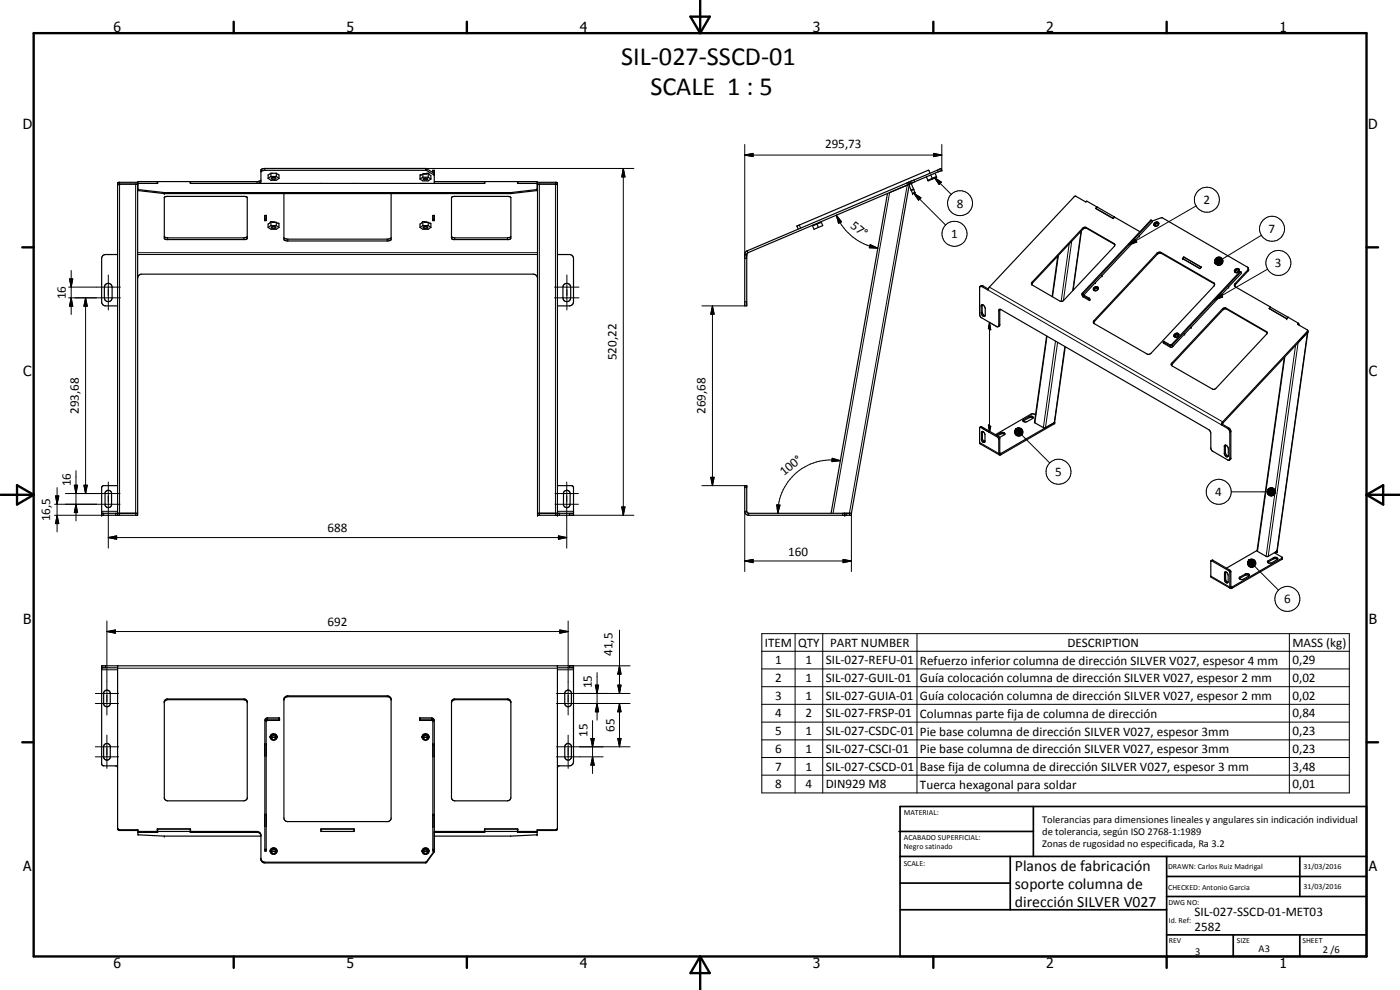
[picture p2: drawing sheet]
<svg xmlns="http://www.w3.org/2000/svg" width="420mm" height="297mm" viewBox="0 0 420 297" stroke-linecap="round" stroke-linejoin="round" font-family="sans-serif">
<g fill="none" stroke="#000" stroke-width=".35">
<path d="M35.8 55.2l-.5 .3 .2-.2M40.8 55.2l.5 .3v99.1h-10.8v-8.5l.4-.4h4.4M41.4 54.7h-5.7l-.4 .2v99.7M41.4 55.2h-5.7M41.4 55h5.9v-.5h9.8v.5h88.4v-.5h9.8v.5h5.9M41.4 56.7l.2 .2 7.7 .9h104l7.9-1M47.2 55v-.5h-5.8v2.5l7.9 1.1h104l7.9-1v-2.6h-5.8v.5M47.2 54.8h.1M49.3 59.2l.8-.3 23.9 .2 .2 .1v12.4l-.6 .3-24.1-.1-.2-.2zM57.1 54.8h.1M78.3 54l-.9 .5h-20.2v.5M78.3 51.5l.9-.4h48.6l2.5 1.4"/>
<path d="M80.5 53.5l.8 .6h1.6l.8-.6M81.1 52.1l-.6 .4v1M81.3 52v1M81.3 53h1.6M81.3 53l-.8 .5M81.4 53.5l.6-.2 .8 .2a.81 .81 0 0 1-1.4 .1zM81.7 52h1.2M82.9 52l.6 .4M82.9 52v1M82.9 53l.8 .5M83.7 52.5v1M85.2 58.1v13.7l.3 .3 .9 .2h29.8l.9-.2 .3-.2v-13.8"/>
<path d="M126.1 53.7l.8 .6h1.6l.8-.6M126.9 52.2l-.6 .4v-.2l-.2 .1v1.2M126.9 52.2v1M126.9 53.2h1.6M126.9 53.2l-.8 .5M127.1 53.6a.95 .95 0 0 1 1.2 .1l-.9 .3zM128.1 52.1l-.9 .1M128.5 52h-.4v.2h-1.2M128.5 52l.8 .7v1M128.5 52v1.2M128.5 53.2l.8 .5M129.9 51.7v-.6h.4v3.9"/>
<path d="M130.3 54.5h15.1v.5M130.3 52l-2.6-1.5h-48.2l-1.2 .4v3.6l-.2 .4-1 .1M135.6 59.1l.7-.2h16.2l.7 .2 .1 12.5-.6 .3h-16.7l-.4-.2zM145.4 54.8h.1M155.3 54.8h.1M161.2 55.2h5.7M161.2 54.7h5.7l.4 .2v99.7M161.7 55.2l-.4 .3v99.1h10.8v-8.5l-.4-.4h-4.4M166.9 55.2l.3 .2M167 55.3l.3 .2M266.3 58l-16.9 96M272.7 54.7l.3 .5-17.5 98.8"/>
<path d="M272.7 54.7l-48.5 20.6-.5 .4-.2 .7M272.9 55.7l.6 1.4M273.2 54.5l-.5 .2M273.2 54.5l.3 .5M273.5 55l-49 20.8-.4 .6M273.5 55l1.1 2.8-.7 .3-.4-.9M273.5 57.1v.1M278 53.1l.5 1M279.1 51.9l-.3-.8h-.3l-39.3 16.7M279.3 52.5l.5 1M279.8 53.5l-1.3 .6M279.8 53.5l.1 .2"/>
<path d="M279.9 53.7l-1.4 .6v-.2M280.6 52l.4 1M281 53l-1.2 .5M281 53l.1 .2-1.2 .5M282.4 50.6l-9.2 3.9M282.4 50.5l.1 .7-9 3.8M282.4 50.5v.1M35.3 76.4h-3.9l-.5 .2-.4 .7v13.5l.4 .7 .5 .2 3.9 .1M49.3 71l1 .4h22.9l1-.4M79.4 64.6h.5v1.6h-.5zM79.4 65.7h.1M79.5 66h.4"/>
<path d="M79.9 65.7h.1M80.5 68.2l.8 .6h1.6l.8-.6M81.3 66.5l1.6 .2M81.3 66.5l-.8 .7v1M81.3 66.5v1.2M81.3 67.7h1.6M81.3 67.7l-.8 .5M81.4 68.2l.6-.2 .8 .2a.81 .81 0 0 1-1.4 .1zM82.4 66.7h.2M82.9 66.7l.8 .4v1.1M82.9 66.7v1M82.9 67.7l.8 .5"/>
<path d="M85.2 71.3l.1 .2 .8 .3h30.4l.9-.4M126.1 68.2l.8 .6h1.6l.8-.6M126.9 66.5l1.6 .2M126.9 66.5l-.8 .7v1M126.9 66.5v1.2M126.9 67.7h1.6M126.9 67.7l-.8 .5M127 68.2l.8-.2 .5 .3a1.02 1.02 0 0 1-1.3 0zM128 66.7h.2M128.5 66.7l.8 .4v1.1M128.5 66.7v1M128.5 67.7l.8 .5"/>
<path d="M129.9 64.6h.4v1.6h-.4zM129.9 66h.4M135.5 71l1 .4h15.8l1-.4M167.3 76.4h3.8l.8 .4 .2 .8-.1 13.5-.6 .6-.5 .1h-3.6M223.5 76.4v15.4h.6v-15.4M223.5 76.4h.6M239.2 67.8v.1M239.2 67.9l.4 .8M245.2 67.2l-1 .4-.1-.1M245.2 67.2l.4 1M246 66.7l.2 .1-1 .4M246.4 66.5l.5 1.2-2.6 1.1-.5-1.2"/>
<path d="M317.4 76.9l-1.6 12.1M324.6 69.3l-2.5 17.8M324.9 68.5l1.1-.3 8.3 4.9 .3 .3-.1 .4-15.3 16.4-.9 .2-8.5-4.9-.3-.3 .1-.4zM325.8 60.6h.1M325.8 60.6l-3-1.8-.4 .2-25.5 27.1-.3 .6M325.9 60.6l.2-.3 16 9.2M328.9 62.5l5.2 3M328.9 62.5v.1M329.2 62.1h.1M329.2 62.1l-.4 .4 5.3 3.1M329.3 62.1l-.4 .4M334.1 65.5v.1"/>
<path d="M334.5 65.1v.1M334.5 65.1l-.4 .4M334.5 65.2l-.4 .4M334.6 73.4l-8.5-4.9h-.7l-15.6 16.5-.1 .5M340 72.8l-11.3 12M340 72.8h.1M342 70.7l-2 2.1M345.6 66.2l-20.6 22 .1 .2 1.8 1.1 .3 .5-.2 .2M345.6 66.2h.1M345.6 66.2l-.3-.1-20.5 21.9-.1 .4 .2 .2 1.9 1.2M345.7 66.2l.2 .3-4 4.2M345.8 66.3l3-1 25.7 14.9v.7l-3.8 4.2-.2 .8 10.8 6.2"/>
<path d="M347.2 67.7l-.1 .1M347.2 67.8l-.4 .1M347.4 67.7h-.2M347.4 67.7l.4-.5a.69 .69 0 0 0-1-.5 .69 .69 0 0 0-.2 1.1l.2 .1M347.4 67.7l-.2 .1M347.6 67.5l-.1-.3-.5-.1-.3 .5 .2 .3M347.8 67.1a.83 .83 0 0 0-.9-.1 .83 .83 0 0 0-.5 .7M355.2 77.1l5.3 3.1M355.2 77.1l-.3 .5 5.2 3M355.2 77.1l.1 .1M31.8 85.3a1.16 1.16 0 0 1 1.8 .8v3.3a1.16 1.16 0 0 1-1.1 1.1 1.16 1.16 0 0 1-1.2-1.1v-3.3zM41.3 83.5l.3-.8 .9-.4h117.6l.8 .2 .4 1"/>
<path d="M169.4 85.3a1.19 1.19 0 0 1 1.9 .8v3.3a1.16 1.16 0 0 1-1.2 1.1 1.16 1.16 0 0 1-1.2-1.1v-3.3zM294.2 85.9l.8-.1 1.6 .9M294.2 85.9l2.3 1.1 .1-.3M294.2 85.9l-.2 .4v8l.3 .9 5.2 2.8 .3-.4v-4.5l.3-.3M294.6 91.4l.6 .2 .4 .8 .1 2.1a.59 .59 0 0 1-.7 .4 .59 .59 0 0 1-.5-.7v-2.5zM294.8 91.4v2.6l.8 .8M300.1 92.8l62.6 36.1 .7 1.1v4.5l.2 .5 5.2 3.1 .3-.3v-8.3l-.6-.9-1.9-1.1M300.1 92.8l-.1 4.7-.5 .5M324.7 88.4l.3 .6 2 1.2M326.8 89.8h.1M326.8 89.8l.2 .4M328.7 84.8l-3.4 3.7"/>
<path d="M328.7 84.8h.1M329.3 87l-.6 .2M329.4 86.9l-.4 .3M329.4 86.9l.1-.1a.69 .69 0 0 0-.5-.9 .69 .69 0 0 0-.8 .6v.5l.5 .2M329.5 86.9a.44 .44 0 0 0-.7-.4 .44 .44 0 0 0-.1 .7M329.6 86.4a.87 .87 0 0 0-1.4 .7M360.1 80.6h.1M360.5 80.2l-.4 .4M364.5 85.3l-15.9-9.3h-.9l-19.3 20.5-.1 .5M364.5 85.3l-.2-.4-15.9-9.2h-.7l-.5 .3-19 20.3 .1 .7M364.5 85.3l-.2 .6-19.3 20.4h-.6l-16.1-9.3M366.9 92.7l.5-.3 .5 .1 12.2 7 .2 .3-.1 .4-15.3 16.3-.9 .3-12.3-7-.2-.6z"/>
<path d="M368.7 86.1v.1M371.4 81.7a.39 .39 0 0 0 .3-.5 .39 .39 0 0 0-.6-.2l-.3 .4a.6 .6 0 0 0 .9 .2 .6 .6 0 0 0 .1-.9 .6 .6 0 0 0-.9 0l-.3 .2a.59 .59 0 0 0 0 .8 .59 .59 0 0 0 .8 0M371.7 81.5l-.5 .3M371.9 80.9a.88 .88 0 0 0-1.4 .7M372.4 81.6l-20.6 21.9-.7 .3-2-1.1M372.4 81.6h.1M372.4 81.6l.2 .4-17.1 18.2M372.4 81.6l-.3-.2-20.6 22.1-2.1-1.1M374.6 80.3v.9l-3.8 4.1-.2 .6M380.3 99.8l-12.3-7.1h-.6l-15.7 16.6-.1 .4M380.9 92.6l5.3 3M380.9 92.6h.1"/>
<path d="M381.3 92.1l-.4 .5M381.3 92.1v.1M381.3 92.2l5.2 3M381.3 92.2l-.4 .4M386.2 95.6l.4-.4 3.1 1.8M386.5 95.2h.1M386.5 95.2l-.3 .4M389.7 97l-.2 .3 2.8 1.7 .3 .5-.1 .2-25.7 27.6M389.7 97l.3 .6M389.8 97.2l-.2 .2M392.4 99.8l-2.8 3M392.4 99.1v.3l-25.5 27.2-.3 .9"/>
<path d="M392.5 99.6l-9.2 65.6M314.1 100.8l-3.6 25.9 2.8 1.7h.4l2.7-1.6M319.7 104.1l-3.2 22.6M349.3 102.4h.1M349.3 102.4l-.2 .3M352.4 101l.4 .2M353.5 101l-.7 .2M353.5 101l-.4 .2M353.6 100.9l-.1-.4h-.4l-.4 .3 .2 .4M353.8 100.4a.91 .91 0 0 0-1.4 .6M353.8 100.4l-.3 .6M353.8 100.4a.78 .78 0 0 0-1-.4 .78 .78 0 0 0-.4 1"/>
<path d="M355.5 100.2l-3.8 4-.5-.1-1.9-1.1-.2-.3M355.5 100.2h.1M385.4 107.2l-8.1 58 2.9 1.8 3-1.6M294 128.3h.1M294 128.3l.1 4.8 5.8 3.4M294.6 129.6a.78 .78 0 0 1 1 .8v2l-.2 .4h-.2l-.7-.8zM294.9 129.5l-.1 2.3 .5 .7M295.3 132.5l.3 .1M295.6 132.2l-.4 .2M301.5 130.3l-.9-.2-1.2 .7M301.6 130.3l-1.6 1M301.6 130.3l-.2-.5-.6-.1-1.8 .9"/>
<path d="M307 126.1l1.8-1.1a.74 .74 0 0 1 1.2 .4l-1.7 1.1a.83 .83 0 0 1-1.3-.4zM310 125.5l-.5-.3-.6 .1-1.9 1.1M310.8 124.5l-.8-.3h-.6l-10.7 6.2M316.4 126.8l-16.1 9.3-.3-.1-.1-4.8-5.3-3.1-.5 .1M316.5 126.7l-.1 .1M316.5 126.7h.1M316.5 126.7l-.1 .5-16.2 9.3-.4-.3v-4.5l-.3-.5-5.2-3-.3 .1M366.8 127.3l2 1.1 .6 .9v8.3l-.5 .4M366.8 127.3l-.2 .2M367.5 133.7a.81 .81 0 0 1 1.1 .8v2.3l-.4 .3-.7-.7zM367.8 133.6l-.1 2.3 .3 .6 .6 .4M30.5 154h10.8"/>
<path d="M31.6 147.6a1.01 1.01 0 0 1 1-.5 1.01 1.01 0 0 1 .9 .8v3.7a1 1 0 0 1-1 .7 1 1 0 0 1-1-.7zM161.3 154h10.8M169.2 147.6a1.03 1.03 0 0 1 1.1-.5 1.03 1.03 0 0 1 .8 1v3.2a1.01 1.01 0 0 1-.9 1 1.01 1.01 0 0 1-1.1-.7zM223.5 145.7h.6v7.7l.4 .6h31v.6h-31.1l-.6-.4-.3-.8zM253.5 154v.6M363.4 168.3v4.8l5.9 3.4M367.6 171.7a.78 .78 0 0 1 1 .9l-.1 2.2a.76 .76 0 0 1-1-.9zM367.9 171.6v2.5l.6 .7M372 173.2l1.7-.9a.75 .75 0 0 1 1.2 .3l-1.9 1.3a.62 .62 0 0 1-.7 0 .62 .62 0 0 1-.3-.7zM374.9 172.7l-1-.2-1.9 1.2M377.3 165.1l-9.2 5.4M380.5 168.3l1.7-1a.76 .76 0 0 1 1.2 .5l-1.9 1.2a.66 .66 0 0 1-.7 0 .66 .66 0 0 1-.3-.7z"/>
<path d="M382.8 166l2 1.2v.6l-15.2 8.8-.4-.1-.1-.2-.1-4.9-5.6-3.1M383.2 165.4l-.6 .4 .2 .2M383.3 165.4h-.1M383.3 165.2v.2M383.3 165.2v.5l-.5 .3M383.3 165.3v.1M383.4 167.8l-.7-.2-.5 .1-1.8 1M384.8 167.3l-15.1 8.8-.3-.2-.1-4.6-5.3-3.2-.5 .2M35.3 199.8v48.9l.4 .5 5.7 .1M167.3 199.8v49l-.4 .4-5.7 .1M30.5 200.4h4.8M31.4 207.4a1.01 1.01 0 0 1 1.7 .4v3.5a1.02 1.02 0 0 1-1.1 .7 1.02 1.02 0 0 1-.9-.9v-3z"/>
<path d="M49.3 210.7l.4-.6 .6-.2h22.9l.6 .2 .4 .6M49.5 210.1l.6-.4h23.3l.6 .4 .2 .3v29.2l-.4 .5-.6 .2h-22.9l-.8-.4-.2-.3v-29.2zM83.9 215.9l-3.7-.1-.3 .4v39.2h-.4v-39.2l.2-.6 .6-.2 3.6 .1v.7h-3.6l-.4 .3M85.2 209.8v.3M85.2 209.6v.3M85.3 209.6l.8-.6h30.4l.5 .3 .4 .5M85.5 209.2l.6-.4h30.4l.6 .4 .3 .4v36.1l-.4 .6-.5 .2h-30.4l-.6-.4-.3-.7v-35.6zM125.9 215.8h3.8l.2 .2v39.4h.4l-2.3 3.2-48.5 .1-.7-.3-.5-.6M129.9 216.4l-.4-.2h-3.6v-.8h3.6l.6 .2 .2 .6v39.4l-2.3 3.2-48.5 .1a1.2 1.2 0 0 1-1.2-.8v-7.5l-.2-.7-.7-.4h-20.2M135.6 210.5l-.1 .4M135.6 210.5l.9-.6h15.8l.6 .2 .4 .8M135.7 210.1l.6-.4h16.2l.7 .5 .1 29.2-.4 .7-.6 .2h-15.8l-.9-.6-.1-29.1z"/>
<path d="M167.3 200.4h4.8M169.7 207.4a1 1 0 0 1 1.8 .4v3.5a1.02 1.02 0 0 1-1.1 .7 1.02 1.02 0 0 1-.9-.9v-3zM31.4 223.4a1.01 1.01 0 0 1 1.7 .4v3.5a1.02 1.02 0 0 1-1.1 .7 1.02 1.02 0 0 1-.9-.9v-3zM35.3 230.4l-.1-.4-.3-.2h-3.8l-.6-.4v-29.6h141.6v29.1l-.2 .4-.8 .4-3.4 .1-.4 .6M79.4 223.4h.1M79.4 223.1h.1M79.4 226.8h.1M79.9 223.4h.1M79.9 223.1h.1M79.9 226.8h.1M81.1 221.2a1.04 1.04 0 0 1 1-1.1 1.04 1.04 0 0 1 1 1.1M81.1 221.1a1.05 1.05 0 0 0 .9 .9 1.05 1.05 0 0 0 1.1-.8"/>
<path d="M81.1 221a1.07 1.07 0 0 1 1.1-.6 1.07 1.07 0 0 1 .9 .8M81.5 221.6l.6-.4 .6 .4M126.6 221.2a1.04 1.04 0 0 1 1.1-1.1 1.04 1.04 0 0 1 1 1.1M126.6 221.1a1.05 1.05 0 0 0 1 .9 1.05 1.05 0 0 0 1.1-.8M126.7 221a1.07 1.07 0 0 1 1.1-.6 1.07 1.07 0 0 1 .9 .8M127.1 221.6l.6-.4 .6 .4M169.7 223.4a1 1 0 0 1 1.8 .4v3.5a1.02 1.02 0 0 1-1.1 .7 1.02 1.02 0 0 1-.9-.9v-3zM35.3 248.4l.6 .6h5.4l.1 1.4M41.4 249.5h5.8M41.4 250.4h.1M41.4 250.4l7.9 .5h29M47.2 249.7v-1h10v1"/>
<path d="M47.2 248.9h.1M47.3 248.8v.9h-5.9M47.3 249.5h9.8M57.1 248.8v.9h20.3l.7 .4 .2 .7M57.1 248.9h.1M79.4 244.5h.1M79.4 244.3h.1M79.4 248h.1M79.9 244.5h.1M79.9 244.3h.1M79.9 248h.1M81.1 255.4a1.04 1.04 0 0 1 1-1 1.04 1.04 0 0 1 1 1.1"/>
<path d="M81.1 255.4a1.05 1.05 0 0 0 .9 .9 1.05 1.05 0 0 0 1.1-.8M81.1 255.2a1.06 1.06 0 0 1 1.1-.6 1.06 1.06 0 0 1 .9 .8M81.5 255.7a.65 .65 0 0 1 .6-.8 .65 .65 0 0 1 .6 .8M81.5 255.8l.6-.4 .6 .4M81.5 255.7a.68 .68 0 0 0 .6 .4 .68 .68 0 0 0 .6-.4M96.3 248.9h.1M96.3 248.7h10v.8h-10zM96.4 248.8v.7M106.2 248.9h.1M106.2 248.8v.7M126.6 255.5a1.04 1.04 0 0 1 1.1-1.1 1.04 1.04 0 0 1 1 1.1M126.6 255.4a1.05 1.05 0 0 0 1 .9 1.05 1.05 0 0 0 1.1-.8"/>
<path d="M126.7 255.3a1.07 1.07 0 0 1 1.1-.7 1.07 1.07 0 0 1 .9 .9M127.1 255.8l.6-.3 .6 .3M130.3 249.5h15.1M145.4 249.7v-1h10v1M145.4 248.9h.1M145.5 248.8v.9h-15.2M145.5 249.5h9.8M155.3 248.8v.9h5.9M155.3 248.9h.1M155.4 249.5h5.8M167.3 248.6l-.6 .4h-5.5l-.1 1.5-7.8 .4h-23"/>
<circle cx="82.1" cy="221.3" r=".65"/>
<circle cx="127.7" cy="221.3" r=".65"/>
<circle cx="127.7" cy="255.6" r=".64"/>
</g>
<g fill="none" stroke="#000" stroke-width=".3">
<path d="M35.9 54.7v99.9M40.7 55.2v99.4M41.3 54.7v.5M41.6 56.9v.3M49.3 57.8v.3M77.1 54.5v.5M79.5 50.5v.6M81.7 52l-.6 .1M83.5 52.4l.2 .1M128 50.6v.6M129.9 51.2h.4M130.2 51.9v.6"/>
<path d="M153.3 57.8v.3M161 56.9v.3M161.3 54.7v.5M161.9 55.2v99.4M166.7 54.7v99.9M187.1 50.5l.5 2.6h-1zM187.1 50.5v104.1M190.2 50.5h-62.5v.6M223.5 46.5l2.5-.5v1zM223.5 43.3v34.3h.6M223.5 46.5h59.1M267 57.8l-17 96.2"/>
<path d="M272.1 54.9l.3 .6M272.3 55.5l-17.4 99.1M272.8 54.7l.2 .5M274.1 56.7l-.7 .3M274.2 58l2.2 1.4-.7 .7zM274.2 56.9l-.7 .3M274.2 58l9.6 9.5M274.3 54l.3 .5M274.6 57.8l-.7 .3M280.2 46l2.4 .5-2.4 .5zM280.4 53.3l2.1 1.4-.7 .7zM280.4 53.3l5.1 5"/>
<path d="M281.3 51.1l.2 .5M282.6 43.3v7.8M41.3 75.8h120M41.3 76.4h120M50.3 71.4v.5M73.2 71.4v.5M86.4 71.8v.5M116.2 71.8v.5M136.5 71.4v.5M152.3 71.4v.5M224.2 75.3l.3 .5M239.9 67.5l.4 1"/>
<path d="M251 64.6l1.5 1.9-.8 .5zM251 64.6a16.5 16.5 0 0 0 12.4 9.9M261.1 73.4l2.3 1.1-2.5-.2zM317.7 76.7l-1.8 12.4M320.9 73.2l-2.4 17.3M321.6 72.4l-2.5 17.8M324.4 69.4l-2.5 17.8M324.9 68.5l.2 .2M326 68.2l.1 .3M334.3 73.1l.2 .2M338.7 73.4l1.9-1.6 .6 .8zM345.3 66.1l.3 .1"/>
<path d="M347.2 76l.1 .3M348.4 75.7l.2 .3M358.9 61.8l-20.2 11.6M364.6 78.2l.1 .8zM364.6 78.5l.1 .5zM364.6 78l.1 1zM364.6 78.7l.1 .3zM364.7 79l.4 .4zM364.7 79l.6 .5zM364.7 79l.9 .6zM364.7 79l1.2 .6zM364.7 79l1.5 .5-.3 .1z"/>
<path d="M364.7 79l1.7 .5zM364.7 79l1.9 .3-.2 .2zM364.7 79l2.1 .1-.2 .2zM364.7 79l2.2-.1-.1 .2zM364.7 79l2.3-.4-.1 .3zM364.7 79l2.4-.6-.1 .2zM364.7 79l2.3-.9 .1 .3zM364.7 79l2.2-1.1 .1 .2zM364.7 79l2.1-1.4 .1 .3zM364.7 79l1.9-1.6 .2 .2zM364.7 77.7v1.3zM364.7 79.1h2.1"/>
<path d="M364.7 79h2.2M364.9 77.5l.2-.2-.4 1.7zM364.9 77.5l-.2 1.5zM365.1 77.3l.2-.1-.6 1.8zM365.3 77.2l.3-.1-.9 1.9zM365.6 77.1h.3l-1.2 1.9zM365.9 77.1h.2l-1.4 1.9zM366.1 77.1l.3 .2-1.7 1.7zM366.4 77.3l.2 .1-1.9 1.6zM378.5 70.6l-11.7 7.1M20.6 89.4h15.5M20.6 86.1h15.5"/>
<path d="M20.9 83.7h.9l-.4 2.4zM21.4 89.4l.4 2.5h-.9zM21.4 81.2v13.2M25.7 89.4l.5 2.5h-1zM25.7 89.4v58.7M32.5 82.5v10.5M166.4 89.4h7.4M166.4 86.1h7.4M170.1 82.5v10.5M210.6 91.8h12.9M213.8 91.8l.5 2.5h-1zM213.8 91.8v53.9"/>
<path d="M223.5 90.6h.6M294.8 93.6l-.3 .2M294.8 91.7l-.3 .2M295 85.8l-.4 .2M296.5 87l70.1 40.5M296.9 96.7l2.3 1.3M296.9 86.1l70 40.5 .2 .3M297 96.7l.3 2.3-.7-.4zM297 96.7v33.1M300 93.1l-.2 .2M300 97.4l-.2 .2M309.7 84.7l.1 .3"/>
<path d="M324.8 88l.5 .5M325.1 88.4l-.2 .2 .2 .5M326.8 89.5l-.1 .2M327 89.6l-.2 .2M328.4 96.1l.1 .3M364.3 84.9l.1 .2M364.5 90l1.9-1.7 .5 .8zM366.9 92.7l.1 .3M367.9 92.5l.1 .2M370.7 85.1l.1 .2M372.1 81.5l.2 .2M374.4 81.1l.1 .3"/>
<path d="M380.1 99.5l.1 .2M380.4 80.8l-15.9 9.2M389.5 97.2v.1M392.3 99.4l.2 .3M392.4 99.8l-9.2 66M314.2 100.9l-3.6 26M316.8 102.4l-3.7 25.9M317.4 102.7l-3.6 25.6M319.6 104l-3.2 23.2M349.4 102.4l-.2 .3M351.2 103.5l-.2 .2 .2 .4M351.6 103.4l.4 .6"/>
<path d="M351.7 108.9l.1 .3M385.6 107.1l-8.2 58.3M388.8 103.6l-8.8 63.3M389.6 102.8l-9 64.1M249.8 137.5l2.4 .7-2.5 .3zM252.2 138.2a16 16 0 0 0-18.8 15.8M294 132.8l5.8 3.3 .2-.2 .4 .2v.3M294.6 128.1l-.3 .1M294.7 128.5l2.3 1.3M294.8 129.7l-.3 .1M294.8 131.6l-.3 .2M296.6 127.5l.7 .4-.3 1.9z"/>
<path d="M299.8 131l-.4 .2M300 131.6l-.2 .1M300.3 129.8v.4M304.9 128.7l-.3 .5zM304.9 128.7l-.4 .8zM304.9 128.7l-.4 1zM304.9 128.7l-.3 1.3zM304.9 128.7l-.2 1.5zM304.9 128.7l-.1 1.8-.1-.3zM304.9 128.7l.1 1.9-.2-.1zM304.9 128.7l.4 2.1-.3-.2zM304.9 128.7l.6 2.2-.2-.1z"/>
<path d="M304.9 128.7l.9 2.2h-.3zM304.9 128.7l1.2 2.2h-.3zM304.9 128.7l1.4 2-.2 .2zM304.9 128.7l1.6 1.9-.2 .1zM304.9 128.7l1.8 1.7-.2 .2zM304.9 128.7l2 1.5-.2 .2zM304.9 128.7l2.1 1.2-.1 .3zM304.9 128.7l2.1 1v.2zM304.9 128.7l2.1 .7v.3zM304.9 128.7l2 .5 .1 .2zM304.9 128.7l1.9 .2 .1 .3zM304.9 128.7h1.7l.2 .2z"/>
<path d="M304.9 128.7l1.5-.2 .2 .2zM304.9 128.7l1.5-.2zM304.9 128.7l1.2-.3zM304.9 128.7l.9-.3zM304.9 128.7l.7-.3zM304.9 128.7l.4-.3zM304.9 128.7l.2-.1zM306.7 130.5l8.3 8.4M307.2 125.9v.3M308.8 125v.3M367.7 135.8l-.3 .1M367.7 133.8l-.3 .2"/>
<path d="M368.8 128.4l-.3 .2M369.4 137.5l-.3 .2M369.4 129.5l-.3 .2M16.4 151.3h19.6M16.7 148.8h.9l-.5 2.5zM17.1 154.6l.5 2.5h-.9zM17.1 146.3v13.3M19.6 148.1h16.4M22.3 145.6h1l-.5 2.5zM22.8 151.3l.5 2.5h-1zM22.8 141.2v15.1M25.2 145.6h1l-.5 2.5z"/>
<path d="M30.5 153.4h4.8M31.1 154v.6h-14.7M32.5 144.6v19.9M34.7 154v.6M166.6 151.3h7M166.6 148.1h7M167.3 153.4h4.8M167.9 154v.6M170.1 144.6v19.9M170.9 154v.6h19.3M186.6 152.1h1l-.5 2.5zM210.6 145.7h12.9"/>
<path d="M213.3 143.2h1l-.5 2.5zM223.5 146.3h.6M224.1 153.4h-.6v18.1M224.7 154v.6M233.1 151.5l1 .1-.7 2.4zM252.9 154v.6M254.1 154v.6M255.5 154.6v16.9M369.5 147.6h13.2M380.3 147.4l2.4 .2-2.4 .1zM380.3 147.7l2.4-.1-2.4 .4zM380.3 147.2l2.4 .4-2.4-.2z"/>
<path d="M380.3 148l2.4-.4-2.3 .6zM380.4 146.9l2.3 .7-2.4-.4zM380.4 148.2l2.3-.6-2.1 .8zM380.6 146.7l.2-.1 1.9 1zM380.6 146.7l2.1 .9-2.3-.7zM380.6 148.4l2.1-.8-1.9 1zM380.8 146.6l.2-.2 1.7 1.2zM380.8 148.6l1.9-1-1.7 1.1zM381 146.4l.3-.1 1.4 1.3zM381 148.7l1.7-1.1-1.4 1.2zM381.3 146.3h.2l1.2 1.3zM381.3 148.8l1.4-1.2-1.2 1.2z"/>
<path d="M381.5 146.3h.3l.9 1.3zM381.8 146.3l.9 1.3zM382.1 146.5l.6 1.1zM382.3 146.6l.4 1zM382.5 146.8l.2 .8zM382.6 147.1l.1 .5zM382.7 147.6l-.9 1.2h-.3zM382.7 147.6l-.6 1.1-.3 .1zM382.7 147.6l-.6 1.1zM382.7 147.6l-.4 .9zM382.7 147.6l-.2 .7zM382.7 147.6l-.1 .5z"/>
<path d="M382.7 147.6v.2zM32.5 161.3l2.5-.5v1zM32.5 161.3h137.6M167.6 160.8l2.5 .5-2.5 .5zM223.5 168.3l2.5-.4v.9zM223.5 168.3h32M253 167.9l2.5 .4-2.5 .5zM363.4 172.8l5.7 3.3 .3-.2 .3 .2v.4M364 168.1l-.3 .2M367.8 173.7l-.3 .2M367.8 171.8l-.3 .2M369.1 171.1l-.3 .1"/>
<path d="M369.4 171.6l-.3 .2M372.1 173.1v.4M373.7 172.3v.3M374.8 168.1l-.3 .5zM374.8 168.1l-.4 .7zM374.8 168.1l-.4 1zM374.8 168.1l-.3 1.3zM374.8 168.1l-.2 1.5zM374.8 168.1l-.1 1.7-.1-.2zM374.8 168.1l.1 1.9-.2-.2zM374.8 168.1l.3 2-.2-.1zM374.8 168.1l.6 2.1-.3-.1z"/>
<path d="M374.8 168.1l.9 2.1h-.3zM374.8 168.1l1.2 2.1h-.3zM374.8 168.1l1.4 2-.2 .1zM374.8 168.1l1.7 1.9-.3 .1zM374.8 168.1l1.8 1.7-.1 .2zM374.8 168.1l2 1.4-.2 .3zM374.8 168.1l2.1 1.2-.1 .2zM374.8 168.1l2.1 .9v.3zM374.8 168.1l2.1 .7v.2zM374.8 168.1l2 .4 .1 .3zM374.8 168.1l1.9 .2 .1 .2zM374.8 168.1h1.7l.2 .2z"/>
<path d="M374.8 168.1l1.4-.2 .3 .2zM374.8 168.1l1.4-.2zM374.8 168.1l1.2-.3zM374.8 168.1l.9-.3zM374.8 168.1l.7-.3zM374.8 168.1l.4-.3zM374.8 168.1l.2-.2zM376.5 169.9l7.2 7.2M380.6 168.3v.3M382.2 167.3v.4M382.8 165.7v.3M384.7 167.5v.4"/>
<path d="M31.7 199.8v.6M32.1 189.5l2.5-.5v1zM32.1 186.3v28.2M32.1 189.5h138.4M168 189l2.5 .5-2.5 .5zM170.5 186.3v28.2M185.9 199.8l.5 2.5h-1zM185.9 189.1v19M189.1 199.8h-18.2v.6M228.6 190.1h176.3v47.8h-176.3zM228.6 195.4h176.3M238.6 190.1v47.8"/>
<path d="M246.9 190.1v47.8M275.2 190.1v47.8M387 190.1v47.8M28.6 211.1h7M28.6 208.1h7M30.5 201h4.8M35.3 200.5h132M50.3 209.7v.2M73.2 209.7v.2M79.5 216.2h.4M80.3 215.4v.8M83.7 215.4v.4"/>
<path d="M86.4 208.8v.2M116.2 208.8v.2M126.1 215.4v.4M129.5 215.4v.8M129.9 216.2h.4M136.5 209.7v.2M152.3 209.7v.2M167 211.1h22.1M167 208.1h22.1M167.3 201h4.8M177.8 216.2v15.9M178.7 205.6h1l-.5 2.5z"/>
<path d="M179.2 211.1l.5 2.5h-1zM179.2 201.8v14.3M185.4 205.6h1l-.5 2.5zM185.9 211.1l.5 2.5h-1zM185.9 211.1v13M228.6 200.7h176.3M228.6 206h176.3M228.6 211.3h176.3M228.6 216.7h176.3M28.6 224.1h7M28.6 227.1h7M32.1 220.6v9.9"/>
<path d="M167 224.1h22.1M167 227.1h14M170.5 220.6v9.9M177.3 221.6h1l-.5 2.5zM177.8 227.1l.5 2.5h-1zM185.4 221.6h1l-.5 2.5zM228.6 222h176.3M228.6 227.3h176.3M228.6 232.6h176.3M35.9 249v.2M41.3 249v.2M77.1 249.5v.2"/>
<path d="M79.5 258.7v.2M79.5 254.8h.4M79.5 255.1h.4M127.7 258.7v.2M128 258.5v.2M129.9 254.8h.4M129.9 255.1h.4M130.2 255.4v.3M161.3 249v.2M166.7 249v.2"/>
<circle cx="362.2" cy="59.9" r="3.8"/>
<circle cx="286.5" cy="70.2" r="3.8"/>
<circle cx="288.1" cy="61" r="3.7"/>
<circle cx="381.8" cy="68.6" r="3.7"/>
<circle cx="383.7" cy="78.9" r="3.8"/>
<circle cx="317.7" cy="141.6" r="3.7"/>
<circle cx="365.8" cy="147.6" r="3.8"/>
<circle cx="386.4" cy="179.7" r="3.7"/>
</g>
<g fill="#000">
<circle cx="49.3" cy="58.1" r=".18"/>
<circle cx="49.3" cy="57.8" r=".18"/>
<circle cx="129.9" cy="51.1" r=".18"/>
<circle cx="130.3" cy="51.9" r=".18"/>
<circle cx="130.3" cy="51.1" r=".18"/>
<circle cx="272.7" cy="54.7" r=".18"/>
<circle cx="273" cy="55.2" r=".18"/>
<circle cx="273.9" cy="58.1" r=".18"/>
<circle cx="274.6" cy="57.8" r=".18"/>
<circle cx="282.6" cy="51.1" r=".18"/>
<circle cx="129.9" cy="65.7" r=".18"/>
<circle cx="130.3" cy="65.7" r=".18"/>
<circle cx="223.5" cy="76.4" r=".18"/>
<circle cx="224.1" cy="76.4" r=".18"/>
<circle cx="340" cy="72.8" r=".18"/>
<circle cx="341.9" cy="70.7" r=".18"/>
<circle cx="342" cy="70.7" r=".18"/>
<circle cx="354.9" cy="77.6" r=".18"/>
<circle cx="328.7" cy="84.8" r=".18"/>
<circle cx="330.7" cy="82.7" r=".18"/>
<circle cx="357.5" cy="98.2" r=".18"/>
<circle cx="366.7" cy="88.3" r=".18"/>
<circle cx="368.7" cy="86.1" r=".18"/>
<circle cx="386.2" cy="95.6" r=".18"/>
<circle cx="349.1" cy="102.7" r=".18"/>
<circle cx="355.5" cy="100.2" r=".18"/>
<circle cx="30.5" cy="154" r=".18"/>
<circle cx="30.5" cy="154.6" r=".18"/>
<circle cx="161.3" cy="154.6" r=".18"/>
<circle cx="161.3" cy="154" r=".18"/>
<circle cx="167.3" cy="154" r=".18"/>
<circle cx="167.3" cy="154.6" r=".18"/>
<circle cx="223.5" cy="145.7" r=".18"/>
<circle cx="224.1" cy="145.7" r=".18"/>
<circle cx="253.5" cy="154" r=".18"/>
<circle cx="253.5" cy="154.6" r=".18"/>
<circle cx="30.5" cy="199.8" r=".18"/>
<circle cx="35.3" cy="199.8" r=".18"/>
<circle cx="167.3" cy="199.8" r=".18"/>
<circle cx="30.5" cy="200.4" r=".18"/>
<circle cx="129.9" cy="226.8" r=".18"/>
<circle cx="129.9" cy="223.4" r=".18"/>
<circle cx="129.9" cy="223.1" r=".18"/>
<circle cx="130.3" cy="226.8" r=".18"/>
<circle cx="130.3" cy="223.4" r=".18"/>
<circle cx="130.3" cy="223.1" r=".18"/>
<circle cx="49.3" cy="250.9" r=".18"/>
<circle cx="129.9" cy="244.3" r=".18"/>
<circle cx="129.9" cy="244.5" r=".18"/>
<circle cx="129.9" cy="248" r=".18"/>
<circle cx="130.3" cy="248" r=".18"/>
<circle cx="130.3" cy="244.5" r=".18"/>
<circle cx="130.3" cy="244.3" r=".18"/>
<circle cx="161.2" cy="250.4" r=".18"/>
</g>
<g fill="none" stroke="#000" stroke-width=".71">
<path d="M10.1 9.9h400v277.1h-400zM70.1 6.5v3.4M140.1 6.5v3.4M207.2 5h5.8l-2.9 4.9zM210.1 0v9.9M280.1 6.5v3.4M350.1 6.5v3.4M6.7 74.2h3.4M410.1 74.2h3.5M.1 148.5h10M5.1 145.6l5 2.9-5 2.9zM410.1 148.5h10"/>
<path d="M410.1 148.5l5-2.9v5.8zM6.7 222.7h3.4M410.1 222.7h3.5M70.1 287v3.4M140.1 287v3.4M210.1 287v10M210.1 287l2.9 5h-5.8zM280.1 287v3.4M350.1 287v3.4"/>
</g>
<g fill="none" stroke="#000" stroke-width=".51">
<path d="M269.8 249.5h40.3M270.1 242h140v45h-140zM270.1 257h140M303.2 257v16M310.1 242v15M350.1 257v30M390.1 257v12M270.1 265h33.1M270.1 273h80M350.1 269h60M350.1 263h60M350.1 280.5h60"/>
<path d="M370.1 280.5v6.5M390.1 280.5v6.5"/>
</g>
<g fill="#000">
<path d="M187.1 50.5l.5 2.6h-1zM223.5 46.5l2.5-.5v1zM274.2 58l2.2 1.4-.7 .7zM280.2 46l2.4 .5-2.4 .5zM280.4 53.3l2.1 1.4-.7 .7zM251 64.6l1.5 1.9-.8 .5zM261.1 73.4l2.3 1.1-2.5-.2zM338.7 73.4l1.9-1.6 .6 .8zM364.7 79l.4 .4zM364.7 79l.6 .5zM364.7 79l.9 .6zM364.7 79l1.2 .6z"/>
<path d="M364.7 79l1.5 .5-.3 .1zM364.7 79l1.7 .5zM364.7 79l1.9 .3-.2 .2zM364.7 79l2.4-.6-.1 .2zM364.7 79l2.3-.9 .1 .3zM364.7 79l2.2-1.1 .1 .2zM364.7 79l2.1-1.4 .1 .3zM364.7 79l1.9-1.6 .2 .2zM366.4 77.3l.2 .1-1.9 1.6zM366.1 77.1l.3 .2-1.7 1.7zM365.9 77.1h.2l-1.4 1.9zM365.6 77.1h.3l-1.2 1.9z"/>
<path d="M365.3 77.2l.3-.1-.9 1.9zM365.1 77.3l.2-.1-.6 1.8zM364.9 77.5l.2-.2-.4 1.7zM364.9 77.5l-.2 1.5zM364.7 77.7v1.3zM364.6 78l.1 1zM364.6 78.2l.1 .8zM364.6 78.5l.1 .5zM364.6 78.7l.1 .3zM20.9 83.7h.9l-.4 2.4zM21.4 89.4l.4 2.5h-.9zM25.7 89.4l.5 2.5h-1z"/>
<path d="M213.8 91.8l.5 2.5h-1zM297 96.7l.3 2.3-.7-.4zM364.5 90l1.9-1.7 .5 .8zM249.8 137.5l2.4 .7-2.5 .3zM296.6 127.5l.7 .4-.3 1.9zM304.9 128.7l-.3 .5zM304.9 128.7l-.4 .8zM304.9 128.7l-.4 1zM304.9 128.7l-.3 1.3zM304.9 128.7l-.2 1.5zM304.9 128.7l-.1 1.8-.1-.3zM304.9 128.7l.1 1.9-.2-.1z"/>
<path d="M304.9 128.7l.6 2.2-.2-.1zM304.9 128.7l.9 2.2h-.3zM304.9 128.7l1.2 2.2h-.3zM304.9 128.7l1.4 2-.2 .2zM304.9 128.7l1.6 1.9-.2 .1zM304.9 128.7l1.8 1.7-.2 .2zM304.9 128.7l2 1.5-.2 .2zM304.9 128.7l2.1 1.2-.1 .3zM304.9 128.7l2.1 1v.2zM304.9 128.7l2.1 .7v.3zM304.9 128.7l2 .5 .1 .2zM304.9 128.7h1.7l.2 .2z"/>
<path d="M304.9 128.7l1.5-.2 .2 .2zM304.9 128.7l1.5-.2zM304.9 128.7l1.2-.3zM304.9 128.7l.9-.3zM304.9 128.7l.7-.3zM304.9 128.7l.4-.3zM304.9 128.7l.2-.1zM16.7 148.8h.9l-.5 2.5zM17.1 154.6l.5 2.5h-.9zM22.3 145.6h1l-.5 2.5zM22.8 151.3l.5 2.5h-1zM25.2 145.6h1l-.5 2.5z"/>
<path d="M186.6 152.1h1l-.5 2.5zM213.3 143.2h1l-.5 2.5zM233.1 151.5l1 .1-.7 2.4zM382.6 147.1l.1 .5zM382.5 146.8l.2 .8zM382.3 146.6l.4 1zM382.1 146.5l.6 1.1zM381.8 146.3l.9 1.3zM381.5 146.3h.3l.9 1.3zM381.3 146.3h.2l1.2 1.3zM381 146.4l.3-.1 1.4 1.3zM380.8 146.6l.2-.2 1.7 1.2z"/>
<path d="M380.6 146.7l.2-.1 1.9 1zM380.6 146.7l2.1 .9-2.3-.7zM380.4 146.9l2.3 .7-2.4-.4zM380.3 148l2.4-.4-2.3 .6zM380.4 148.2l2.3-.6-2.1 .8zM380.6 148.4l2.1-.8-1.9 1zM380.8 148.6l1.9-1-1.7 1.1zM381 148.7l1.7-1.1-1.4 1.2zM381.3 148.8l1.4-1.2-1.2 1.2zM382.7 147.6l-.9 1.2h-.3zM382.7 147.6l-.6 1.1-.3 .1zM382.7 147.6l-.6 1.1z"/>
<path d="M382.7 147.6l-.4 .9zM382.7 147.6l-.2 .7zM382.7 147.6l-.1 .5zM382.7 147.6v.2zM32.5 161.3l2.5-.5v1zM167.6 160.8l2.5 .5-2.5 .5zM223.5 168.3l2.5-.4v.9zM253 167.9l2.5 .4-2.5 .5zM374.8 168.1l-.3 .5zM374.8 168.1l-.4 .7zM374.8 168.1l-.4 1zM374.8 168.1l-.3 1.3z"/>
<path d="M374.8 168.1l-.2 1.5zM374.8 168.1l-.1 1.7-.1-.2zM374.8 168.1l.1 1.9-.2-.2zM374.8 168.1l.6 2.1-.3-.1zM374.8 168.1l.9 2.1h-.3zM374.8 168.1l1.2 2.1h-.3zM374.8 168.1l1.4 2-.2 .1zM374.8 168.1l1.7 1.9-.3 .1zM374.8 168.1l1.8 1.7-.1 .2zM374.8 168.1l2 1.4-.2 .3zM374.8 168.1l2.1 1.2-.1 .2zM374.8 168.1l2.1 .9v.3z"/>
<path d="M374.8 168.1l2.1 .7v.2zM374.8 168.1l2 .4 .1 .3zM374.8 168.1h1.7l.2 .2zM374.8 168.1l1.4-.2 .3 .2zM374.8 168.1l1.4-.2zM374.8 168.1l1.2-.3zM374.8 168.1l.9-.3zM374.8 168.1l.7-.3zM374.8 168.1l.4-.3zM374.8 168.1l.2-.2zM32.1 189.5l2.5-.5v1zM168 189l2.5 .5-2.5 .5z"/>
<path d="M178.7 205.6h1l-.5 2.5zM179.2 211.1l.5 2.5h-1zM185.4 205.6h1l-.5 2.5zM185.9 199.8l.5 2.5h-1zM185.9 211.1l.5 2.5h-1zM177.3 221.6h1l-.5 2.5zM177.8 227.1l.5 2.5h-1zM185.4 221.6h1l-.5 2.5z"/>
</g>
<path d="M364.7 78.8h2.3M305.1 128.7v2.1M380.3 147.4h2.4M380.3 147.8h2.4M375 168.1v2" fill="none" stroke="#000" stroke-width=".38"/>
<path d="M304.9 128.9h2M374.8 168.3h2" fill="none" stroke="#000" stroke-width=".42"/>
<g font-size="7.9">
<text x="186.4" y="19.6">SIL-027-SSCD-01</text>
<text x="195.2" y="28.5">SCALE 1 : 5</text>
</g>
<g font-size="4.7">
<text x="304.6" y="261.2">Planos de fabricación</text>
<text x="304.6" y="266.6">soporte columna de</text>
<text x="304.6" y="272">dirección SILVER V027</text>
</g>
<g font-size="4.2">
<text x="34" y="9.6">6</text>
<text x="104" y="9.6">5</text>
<text x="174" y="9.6">4</text>
<text x="244" y="9.6">3</text>
<text x="314" y="9.6">2</text>
<text x="384" y="9.6">1</text>
<text x="6.8" y="38.7">D</text>
<text x="410.6" y="38.7">D</text>
<text x="7" y="112.9">C</text>
<text x="410.8" y="112.9">C</text>
<text x="7" y="187.1">B</text>
<text x="410.8" y="187.1">B</text>
<text x="7" y="261.4">A</text>
<text x="410.8" y="261.4">A</text>
<text x="34" y="290.4">6</text>
<text x="104" y="290.4">5</text>
<text x="174" y="290.4">4</text>
<text x="244" y="290.4">3</text>
<text x="314" y="290.4">2</text>
<text x="384" y="290.4">1</text>
</g>
<g font-size="3.9">
<text x="247.6" y="44.4">295,73</text>
<text x="287.1" y="62.3">8</text>
<text x="361.2" y="61.2">2</text>
<text x="255" y="68" transform="rotate(38 255 68)">57°</text>
<text x="285.4" y="71.5">1</text>
<text x="380.7" y="69.9">7</text>
<text x="382.6" y="80.2">3</text>
<text x="19.8" y="89.8" transform="rotate(-90 19.8 89.8)">16</text>
<text x="185" y="108.1" transform="rotate(-90 185 108.1)">520,22</text>
<text x="23.6" y="124.2" transform="rotate(-90 23.6 124.2)">293,68</text>
<text x="211.7" y="124.2" transform="rotate(-90 211.7 124.2)">269,68</text>
<text x="235.3" y="142.9" transform="rotate(-40 235.3 142.9)">100°</text>
<text x="316.7" y="142.8">5</text>
<text x="21.3" y="146" transform="rotate(-90 21.3 146)">16</text>
<text x="364.7" y="148.8">4</text>
<text x="15.1" y="156.5" transform="rotate(-90 15.1 156.5)">16,5</text>
<text x="98.3" y="159.8">688</text>
<text x="236.5" y="166.8">160</text>
<text x="385.4" y="181">6</text>
<text x="98.3" y="188">692</text>
<text x="183.8" y="196.8" transform="rotate(-90 183.8 196.8)">41,5</text>
<text x="229.5" y="194">ITEM</text>
<text x="239.5" y="194">QTY</text>
<text x="249.1" y="194">PART NUMBER</text>
<text x="320.4" y="194">DESCRIPTION</text>
<text x="387.8" y="194.1">MASS (kg)</text>
<text x="232.6" y="199.3">1</text>
<text x="241.8" y="199.3">1</text>
<text x="247.8" y="199.3">SIL-027-REFU-01</text>
<text x="276.1" y="199.4">Refuerzo inferior columna de dirección SILVER V027, espesor 4 mm</text>
<text x="387.8" y="199.3">0,29</text>
<text x="177.7" y="206.5" transform="rotate(-90 177.7 206.5)">15</text>
<text x="232.6" y="204.6">2</text>
<text x="232.6" y="210">3</text>
<text x="241.8" y="204.6">1</text>
<text x="241.8" y="210">1</text>
<text x="247.8" y="204.6">SIL-027-GUIL-01</text>
<text x="247.8" y="210">SIL-027-GUIA-01</text>
<text x="276.1" y="204.7">Guía colocación columna de dirección SILVER V027, espesor 2 mm</text>
<text x="387.8" y="204.6">0,02</text>
<text x="387.8" y="210">0,02</text>
<text x="232.6" y="215.3">4</text>
<text x="241.8" y="215.3">2</text>
<text x="247.8" y="215.3">SIL-027-FRSP-01</text>
<text x="276.1" y="210.1">Guía colocación columna de dirección SILVER V027, espesor 2 mm</text>
<text x="276.1" y="215.4">Columnas parte fija de columna de dirección</text>
<text x="387.8" y="215.3">0,84</text>
<text x="176.3" y="221" transform="rotate(-90 176.3 221)">15</text>
<text x="184.4" y="219.6" transform="rotate(-90 184.4 219.6)">65</text>
<text x="232.6" y="220.6">5</text>
<text x="241.8" y="220.6">1</text>
<text x="247.8" y="220.6">SIL-027-CSDC-01</text>
<text x="276.1" y="220.7">Pie base columna de dirección SILVER V027, espesor 3mm</text>
<text x="387.8" y="220.6">0,23</text>
<text x="232.6" y="225.9">6</text>
<text x="241.8" y="225.9">1</text>
<text x="247.8" y="225.9">SIL-027-CSCI-01</text>
<text x="276.1" y="226">Pie base columna de dirección SILVER V027, espesor 3mm</text>
<text x="387.8" y="225.9">0,23</text>
<text x="232.6" y="231.2">7</text>
<text x="241.8" y="231.2">1</text>
<text x="247.8" y="231.2">SIL-027-CSCD-01</text>
<text x="276.1" y="231.3">Base fija de columna de dirección SILVER V027, espesor 3 mm</text>
<text x="387.8" y="231.2">3,48</text>
<text x="232.6" y="236.5">8</text>
<text x="241.8" y="236.5">4</text>
<text x="247.8" y="236.5">DIN929 M8</text>
<text x="276.1" y="236.6">Tuerca hexagonal para soldar</text>
<text x="387.8" y="236.5">0,01</text>
<text x="358.5" y="275">SIL-027-SSCD-01-MET03</text>
<text x="358.5" y="279.4">2582</text>
</g>
<g font-size="3.1">
<text x="312.7" y="246.8">Tolerancias para dimensiones lineales y angulares sin indicación individual</text>
<text x="312.7" y="250.4">de tolerancia, según ISO 2768-1:1989</text>
<text x="312.7" y="254">Zonas de rugosidad no especificada, Ra 3.2</text>
<text x="358.7" y="286.4">3</text>
<text x="377.7" y="285.6">A3</text>
<text x="397" y="285.9">2 /6</text>
</g>
<g font-size="2.4">
<text x="271.2" y="244.4">MATERIAL:</text>
<text x="271.3" y="252">ACABADO SUPERFICIAL:</text>
<text x="271.3" y="254.6">Negro satinado</text>
<text x="271.2" y="259.7">SCALE:</text>
<text x="350.6" y="260.8">DRAWN: Carlos Ruiz Madrigal</text>
<text x="391.2" y="260.6">31/03/2016</text>
<text x="350.6" y="267">CHECKED: Antonio Garcia</text>
<text x="391.2" y="266.7">31/03/2016</text>
<text x="350.6" y="271.4">DWG NO:</text>
<text x="350.8" y="276.9">Id. Ref:</text>
<text x="350.8" y="282.8">REV</text>
<text x="371.2" y="282.9">SIZE</text>
<text x="390.9" y="282.9">SHEET</text>
</g>
</svg>
